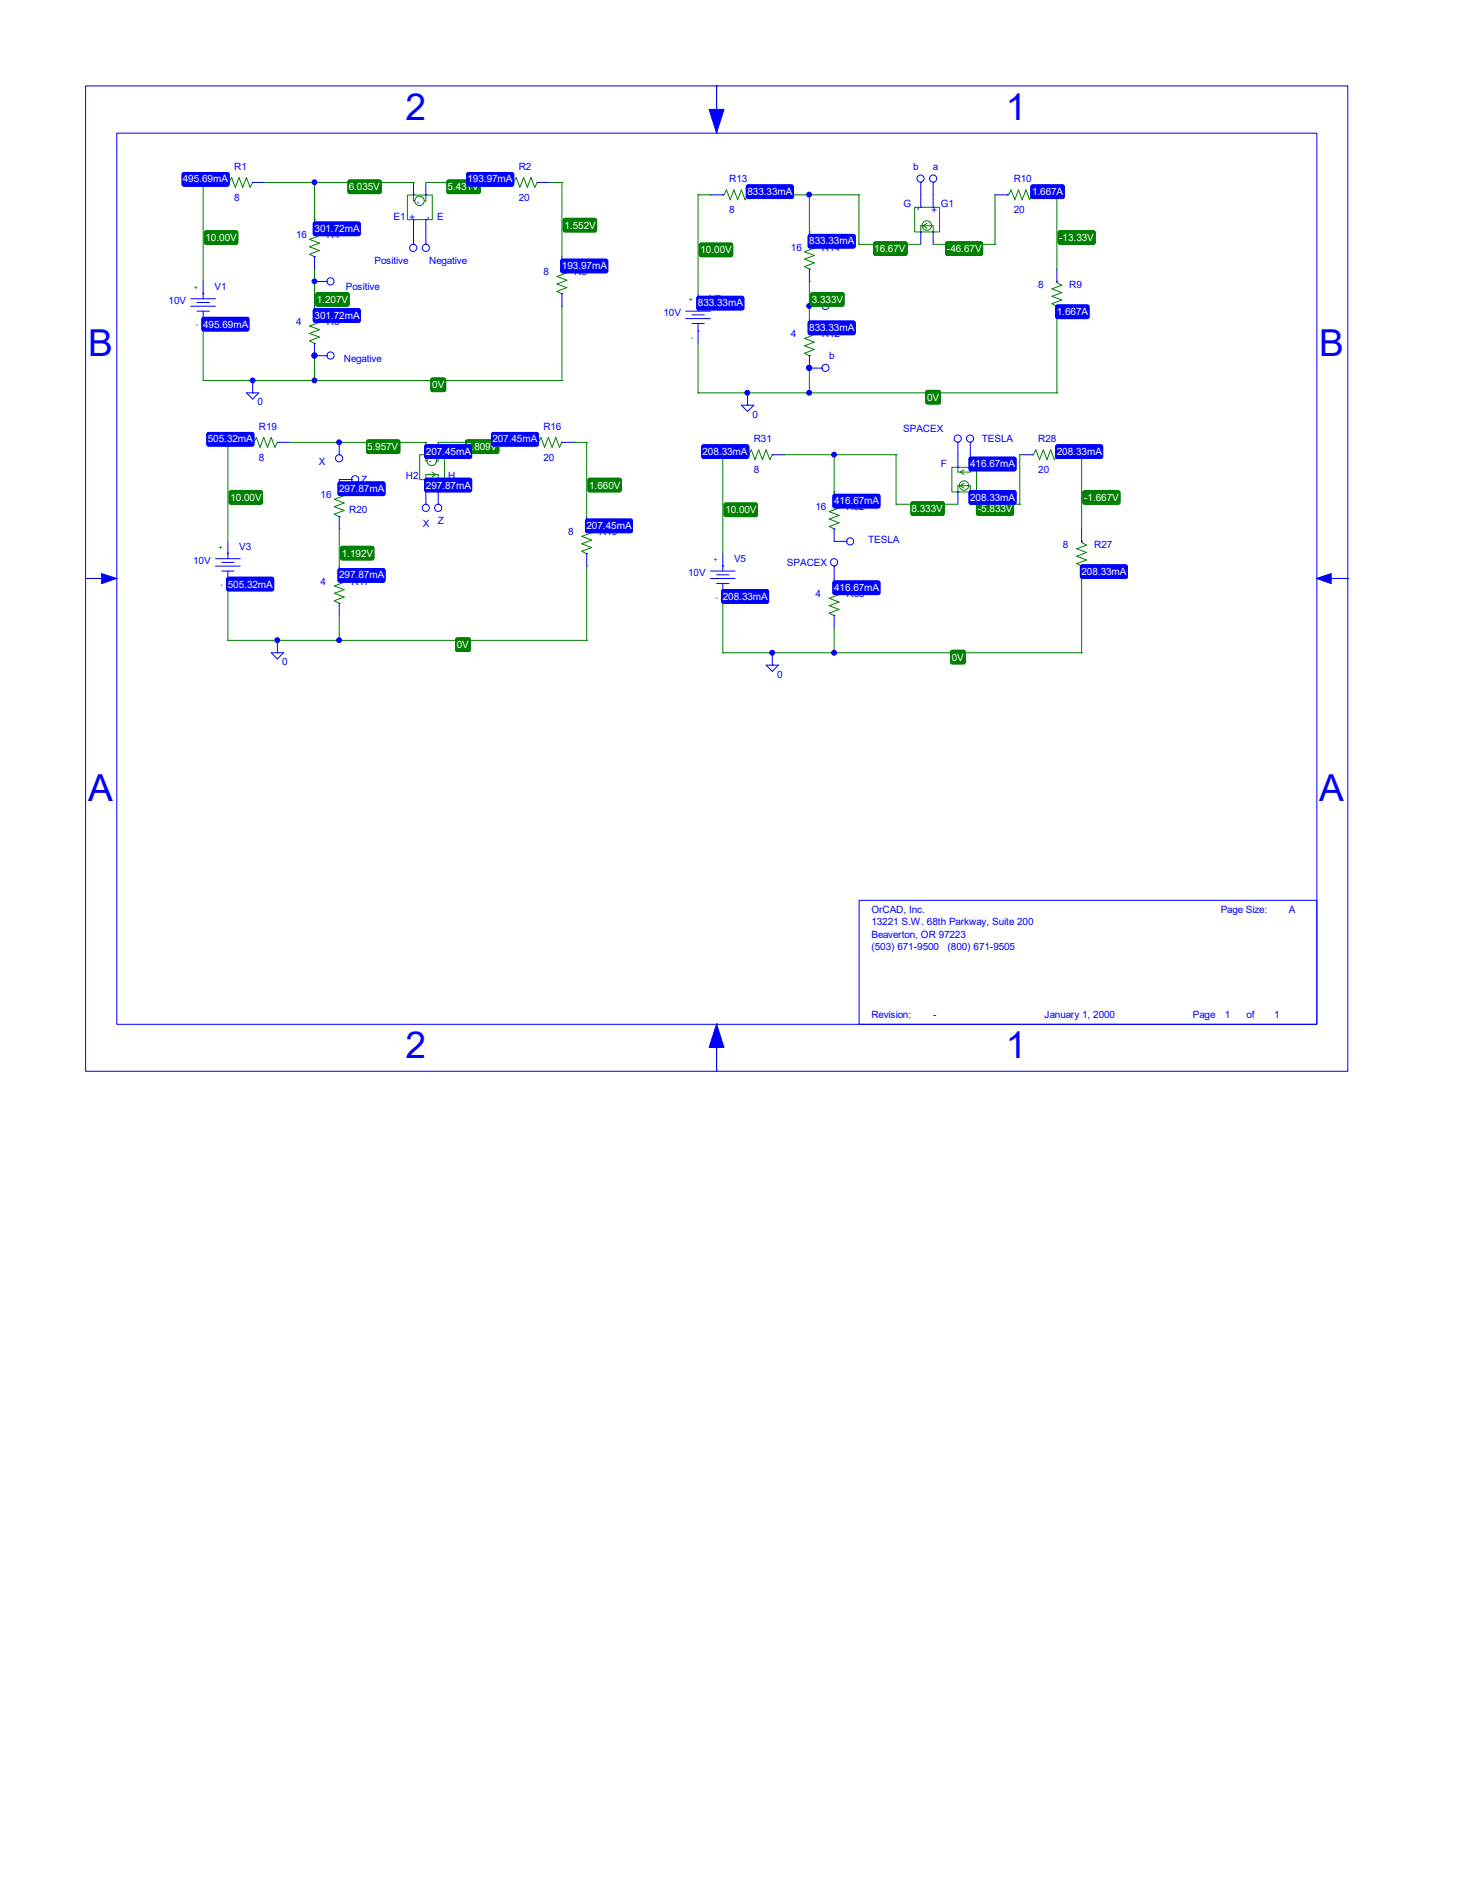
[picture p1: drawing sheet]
<svg xmlns="http://www.w3.org/2000/svg" width="216mm" height="279mm" viewBox="0 0 216 279" stroke-linecap="round" stroke-linejoin="round" font-family="sans-serif">
<g fill="none" stroke="#00f" stroke-width=".15">
<path d="M12.7 12.7h186.6v145.7h-186.6zM17.3 19.7h177.4v131.7h-177.4zM106 19.6h.1M106 12.7v7M106 12.7h.1M31.9 27h1.8M33.7 27h.1M37.4 27h.1M37.4 27h1.8M46.5 37.9h.1M46.5 34.3h.1M46.5 32.5v1.8"/>
<path d="M46.5 37.9v1.9M61.1 32.5h.1M61.1 28.8h.1M61.1 27v1.8M61.1 32.5v1.8M63 32.5h.1M63 28.8h.1M63 27v1.8M63 32.5v1.8M74 27h1.8M75.8 27h.1M79.4 27h.1"/>
<path d="M79.4 27h1.9M83.1 39.8h.1M83.1 37.9v1.9M105.1 28.8h1.8M106.9 28.8h.1M110.5 28.8h.1M110.5 28.8h1.9M119.7 39.8h.1M119.7 36.1h.1M119.7 34.3v1.8M119.7 39.8v1.8M136.2 30.6h.1"/>
<path d="M136.2 34.3h.1M136.2 28.8v1.8M136.2 34.3v1.8M138 30.6h.1M138 34.3h.1M138 28.8v1.8M138 34.3v1.8M147.1 28.8h1.9M149 28.8h.1M152.6 28.8h.1M152.6 28.8h1.9M156.3 39.8v1.8"/>
<path d="M28.2 45.3h3.7M28.2 44.2h3.7M29.1 44.7h1.9M29.1 46h1.9M30 43.4h.1M30 47.1h.1M30 41.6v2.6M30 46v2.9M36.4 58.1h1.9l-.9 .9zM37.4 58.1h.1M37.4 56.2v1.9M46.5 50.8h.1"/>
<path d="M46.5 47.1h.1M46.5 45.3v1.8M46.5 50.8v1.8M83.1 43.4h.1M83.1 43.4v1.9M101.4 46h3.7M101.4 47.1h3.7M102.3 46.5h1.8M102.3 47.8h1.8M103.2 45.3h.1M103.2 48.9h.1M103.2 43.4v2.6"/>
<path d="M103.2 47.8v3M109.6 59.9h1.9l-1 .9zM110.5 59.9h.1M110.5 58.1v1.8M119.7 52.6h.1M119.7 48.9h.1M119.7 47.1v1.8M119.7 52.6v1.8M156.3 45.3h.1M156.3 41.6h.1M156.3 45.3v1.8M35.5 65.4h1.9"/>
<path d="M37.4 65.4h.1M41 65.4h.1M41 65.4h1.8M50.2 76.4h.1M50.2 72.7h.1M50.2 70.9v1.8M50.2 76.4v1.8M63 70.9h.1M63 67.2h.1M63 65.4v1.8M63 70.9v1.8M64.8 70.9h.1"/>
<path d="M64.8 67.2h.1M64.8 65.4v1.8M64.8 70.9v1.8M77.6 65.4h1.8M79.4 65.4h.1M83.1 65.4h.1M83.1 65.4h1.8M86.8 78.2h.1M86.8 76.4v1.8M108.7 67.2h1.8M110.5 67.2h.1M114.2 67.2h.1"/>
<path d="M114.2 67.2h1.8M123.4 78.2h.1M123.4 74.5h.1M123.4 72.7v1.8M123.4 78.2v1.8M141.6 69.1h.1M141.6 72.7h.1M141.6 67.2v1.9M141.6 72.7v1.8M143.5 69.1h.1M143.5 72.7h.1M143.5 67.2v1.9"/>
<path d="M143.5 72.7v1.8M150.8 67.2h1.8M152.6 67.2h.1M156.3 67.2h.1M156.3 67.2h1.8M159.9 78.2v1.8M12.7 85.5h.1M12.7 85.5h4.5M17.2 85.5h.1M31.9 83.7h3.6M31.9 82.6h3.6M32.8 83.1h1.8"/>
<path d="M32.8 84.4h1.8M33.7 81.9h.1M33.7 85.5h.1M33.7 80v2.6M33.7 84.4v2.9M40.1 96.5h1.8l-.9 .9zM41 96.5h.1M41 94.7v1.8M50.2 89.2h.1M50.2 85.5h.1M50.2 83.7v1.8M50.2 89.2v1.8"/>
<path d="M86.8 81.9h.1M86.8 81.9v1.8M105.1 85.5h3.6M105.1 84.4h3.6M106 85h1.8M106 86.3h1.8M106.9 83.7h.1M106.9 87.3h.1M106.9 81.9v2.5M106.9 86.3v2.9M113.3 98.3h1.8l-.9 .9zM114.2 98.3h.1"/>
<path d="M114.2 96.5v1.8M123.4 91h.1M123.4 87.3h.1M123.4 85.5v1.8M123.4 91v1.8M159.9 83.7h.1M159.9 80h.1M159.9 83.7v1.8M194.7 85.5h.1M194.7 85.5h4.6M199.3 85.5h.1M106 151.4h.1"/>
<path d="M106 151.4v6.9M106 158.3h.1"/>
<circle cx="61.1" cy="36.6" r=".53"/>
</g>
<g fill="#00f" stroke="#00f" stroke-width=".15">
<path d="M104.9 16.2h2.2l-1.1 3.4z"/>
<path d="M106 151.4l1.1 3.5h-2.2z"/>
<path d="M15 84.8l2.2 .7-2.2 .8z"/>
<path d="M194.7 85.5l2.1-.7v1.5z"/>
<path d="M30 47l6.5-.1 .3 .3v1.5l-.3 .2h-6.4l-.2-.2v-1.5z" fill-rule="evenodd"/>
<path d="M27.1 25.5h6.5l.3 .3v1.4l-.3 .3h-6.4l-.3-.3v-1.4z" fill-rule="evenodd"/>
<path d="M46.5 32.9l6.5-.1 .3 .3v1.5l-.3 .2h-6.4l-.3-.2v-1.5z" fill-rule="evenodd"/>
<path d="M83.1 38.4l6.5-.1 .3 .3v1.4l-.3 .3h-6.4l-.3-.3v-1.4z" fill-rule="evenodd"/>
<path d="M110.5 27.4l6.5-.1 .3 .3v1.5l-.3 .2h-6.4l-.2-.2v-1.5z" fill-rule="evenodd"/>
<path d="M103.2 43.8h6.5l.3 .3v1.4l-.3 .3h-6.4l-.3-.3v-1.4z" fill-rule="evenodd"/>
<path d="M119.6 34.7h6.6l.3 .2v1.5l-.3 .3h-6.4l-.3-.3v-1.5z" fill-rule="evenodd"/>
<path d="M156.2 45.1h4.7l.1 .3v1.6l-.2 .1h-4.6l-.1-.3v-1.4z" fill-rule="evenodd"/>
<path d="M30.7 64l6.6-.1 .2 .3v1.5l-.2 .2h-6.4l-.3-.2v-1.5z" fill-rule="evenodd"/>
<path d="M33.7 85.4l6.5-.1 .3 .3v1.5l-.3 .2h-6.4l-.3-.2v-1.5z" fill-rule="evenodd"/>
<path d="M50.1 84.1h6.6l.2 .2v1.5l-.2 .3h-6.4l-.3-.3v-1.5z" fill-rule="evenodd"/>
<path d="M86.7 76.8l6.6-.1 .2 .3v1.5l-.2 .2h-6.4l-.3-.2v-1.5z" fill-rule="evenodd"/>
<path d="M103.9 65.8h6.6l.2 .2v1.5l-.2 .3h-6.4l-.3-.3v-1.5z" fill-rule="evenodd"/>
<path d="M106.8 87.2h6.6l.3 .2v1.5l-.3 .3h-6.4l-.3-.3v-1.5z" fill-rule="evenodd"/>
<path d="M159.9 83.5h6.5l.3 .3v1.4l-.3 .3h-6.4l-.2-.3v-1.4z" fill-rule="evenodd"/>
<path d="M69.1 25.5h6.6l.3 .3v1.4l-.3 .3h-6.4l-.3-.3v-1.4z" fill-rule="evenodd"/>
<path d="M152.6 27.4h4.6l.2 .2-.1 1.6-.2 .2-4.5-.1-.2-.2v-1.5z" fill-rule="evenodd"/>
<path d="M119.6 47.5h6.6l.3 .2v1.5l-.3 .3h-6.4l-.3-.3v-1.5z" fill-rule="evenodd"/>
<path d="M72.8 64l6.5-.1 .3 .3v1.5l-.3 .2h-6.4l-.2-.2v-1.5z" fill-rule="evenodd"/>
<path d="M50.1 71.3l6.6-.1 .2 .3v1.5l-.2 .3h-6.4l-.3-.3v-1.5z" fill-rule="evenodd"/>
<path d="M156.2 65.8h6.6l.3 .2v1.5l-.3 .3h-6.4l-.3-.3v-1.5z" fill-rule="evenodd"/>
<path d="M123.3 73.1h6.5l.3 .3v1.4l-.3 .3h-6.4l-.2-.3v-1.4z" fill-rule="evenodd"/>
<path d="M123.3 85.9h6.5l.3 .3v1.4l-.3 .3h-6.4l-.2-.3v-1.4z" fill-rule="evenodd"/>
<path d="M143.4 67.6h6.6l.2 .3v1.4l-.2 .3h-6.4l-.3-.3v-1.4z" fill-rule="evenodd"/>
<path d="M143.4 72.6l6.6-.1 .2 .3v1.5l-.2 .2h-6.4l-.3-.2v-1.5z" fill-rule="evenodd"/>
<path d="M62.9 70.7h6.6l.2 .3v1.4l-.2 .3h-6.4l-.3-.3v-1.4z" fill-rule="evenodd"/>
<path d="M62.9 65.8h6.6l.2 .2v1.5l-.2 .3h-6.4l-.3-.3v-1.5z" fill-rule="evenodd"/>
<path d="M46.5 45.7l6.5-.1 .3 .3v1.5l-.3 .2h-6.4l-.3-.2v-1.5z" fill-rule="evenodd"/>
</g>
<g fill="none" stroke="#008000" stroke-width=".15">
<path d="M33.7 27h.2l.3-.8 .6 1.5 .5-1.5 .6 1.5 .5-1.5 .6 1.5 .4-.7M46.5 34.3v.2l.7 .3-1.4 .6 1.4 .5-1.4 .6 1.4 .5-1.4 .6 .7 .3M60.2 28.8h3.7v3.7h-3.7zM61.1 28.8v.9h.2M63 28.8v.9h-.2M75.8 27h.2l.3-.8 .6 1.5 .5-1.5 .6 1.5 .5-1.5 .6 1.5 .3-.7M83.1 39.8v.2l.7 .3-1.4 .6 1.4 .5-1.4 .6 1.4 .5-1.4 .6 .7 .3M106.9 28.8h.2l.3-.7 .6 1.4 .5-1.4 .6 1.4 .5-1.4 .6 1.4 .3-.7M119.7 36.1v.2l.7 .4-1.4 .5 1.4 .6-1.4 .5 1.4 .6-1.4 .5 .7 .4M135.3 30.6h3.6v3.7h-3.6zM136.2 34.3v-.9h1.8v.9M137.1 33l-.6 .4 .6 .3"/>
<path d="M149 28.8h.2l.3-.7 .6 1.4 .5-1.4 .6 1.4 .5-1.4 .6 1.4 .3-.7M46.5 47.1v.2l.7 .3-1.4 .6 1.4 .5-1.4 .6 1.4 .5-1.4 .6 .7 .4M119.7 48.9v.2l.7 .4-1.4 .5 1.4 .6-1.4 .5 1.4 .6-1.4 .5 .7 .4M156.3 41.6v.2l.7 .4-1.4 .5 1.4 .6-1.4 .5 1.4 .6-1.4 .5 .7 .4M37.4 65.4h.1l.4-.7 .6 1.4 .5-1.4 .6 1.4 .5-1.4 .6 1.4 .3-.7M50.2 72.7v.2l.7 .4-1.5 .5 1.5 .6-1.5 .5 1.5 .6-1.5 .5 .8 .4M62.1 67.2h3.6v3.7h-3.6zM63 67.2v.9h.2M63 70.9v-.7h1.8v.7M63.9 69.8l.5 .4-.5 .3M64.8 67.2v.9h-.2M79.4 65.4h.2l.4-.7 .5 1.4 .6-1.4 .5 1.4 .6-1.4 .5 1.4 .4-.7"/>
<path d="M86.8 78.2v.2l.7 .4-1.5 .5 1.5 .5-1.5 .6 1.5 .5-1.5 .6 .8 .4M110.5 67.2h.2l.4-.7 .5 1.5 .6-1.5 .5 1.5 .6-1.5 .5 1.5 .4-.8M123.4 74.5v.2l.7 .4-1.5 .5 1.5 .6-1.5 .5 1.5 .6-1.5 .5 .8 .4M140.8 69.1h3.6v3.6h-3.6zM141.6 69.1v.7h1.9v-.7M141.6 72.7v-.9h1.9v.9M142.6 71.4l-.6 .4 .6 .4M142.6 69.4l-.6 .4 .6 .4M152.6 67.2h.2l.4-.7 .5 1.5 .6-1.5 .5 1.5 .6-1.5 .5 1.5 .4-.8M50.2 85.5v.2l.7 .4-1.5 .5 1.5 .6-1.5 .5 1.5 .6-1.5 .5 .8 .4M123.4 87.3v.2l.7 .4-1.5 .5 1.5 .6-1.5 .5 1.5 .6-1.5 .5 .8 .4M159.9 80v.2l.8 .4-1.5 .5 1.5 .6-1.5 .5 1.5 .6-1.5 .5 .7 .4"/>
<circle cx="62" cy="29.7" r=".7"/>
<circle cx="137.1" cy="33.3" r=".7"/>
<circle cx="63.9" cy="68.1" r=".7"/>
<circle cx="142.6" cy="71.8" r=".7"/>
</g>
<g fill="none" stroke="#00f" stroke-width=".15">
<path d="M61.1 36.1h.1M61.1 34.3v1.8"/>
<circle cx="63" cy="36.6" r=".53"/>
</g>
<g fill="none" stroke="#00f" stroke-width=".15">
<path d="M63 36.1h.1M63 34.3v1.8"/>
<circle cx="48.9" cy="41.6" r=".53"/>
</g>
<g fill="none" stroke="#00f" stroke-width=".15">
<path d="M46.5 41.6h1.8M48.3 41.6h.1"/>
<circle cx="122.1" cy="45.2" r=".53"/>
</g>
<g fill="none" stroke="#00f" stroke-width=".15">
<path d="M119.7 45.3h1.8M121.5 45.3h.1"/>
<circle cx="138" cy="26.4" r=".53"/>
</g>
<g fill="none" stroke="#00f" stroke-width=".15">
<path d="M138 27h.1M138 27v1.8"/>
<circle cx="136.1" cy="26.4" r=".53"/>
</g>
<g fill="none" stroke="#00f" stroke-width=".15">
<path d="M136.2 27h.1M136.2 27v1.8"/>
<circle cx="122.1" cy="54.4" r=".53"/>
</g>
<g fill="none" stroke="#00f" stroke-width=".15">
<path d="M119.7 54.4h1.8M121.5 54.4h.1"/>
<circle cx="63" cy="75.1" r=".53"/>
</g>
<g fill="none" stroke="#00f" stroke-width=".15">
<path d="M63 74.5h.1M63 72.7v1.8"/>
<circle cx="64.8" cy="75.1" r=".53"/>
</g>
<g fill="none" stroke="#00f" stroke-width=".15">
<path d="M64.8 74.5h.1M64.8 72.7v1.8"/>
<circle cx="52.5" cy="70.8" r=".53"/>
</g>
<g fill="none" stroke="#00f" stroke-width=".15">
<path d="M50.2 70.9h1.8M52 70.9h.1"/>
<circle cx="50.1" cy="67.8" r=".53"/>
</g>
<g fill="none" stroke="#00f" stroke-width=".15">
<path d="M50.2 67.2h.1M50.2 65.4v1.8"/>
<circle cx="143.4" cy="64.8" r=".53"/>
</g>
<g fill="none" stroke="#00f" stroke-width=".15">
<path d="M143.5 65.4h.1M143.5 65.4v1.8"/>
<circle cx="141.6" cy="64.8" r=".53"/>
</g>
<g fill="none" stroke="#00f" stroke-width=".15">
<path d="M141.6 65.4h.1M141.6 65.4v1.8"/>
<circle cx="125.7" cy="80" r=".53"/>
</g>
<g fill="none" stroke="#00f" stroke-width=".15">
<path d="M123.4 80h1.8M125.2 80h.1"/>
<circle cx="123.3" cy="83.1" r=".53"/>
</g>
<g fill="none" stroke="#00f" stroke-width=".15">
<path d="M123.4 83.7h.1M123.4 83.7v1.8"/>
<circle cx="48.9" cy="52.6" r=".53"/>
</g>
<path d="M46.5 52.6h1.8M48.3 52.6h.1M127 133.1h67.7v18.3h-67.7z" fill="none" stroke="#00f" stroke-width=".15"/>
<g fill="none" stroke="#008000" stroke-width=".15">
<path d="M30 27h.1M30 27h1.9M30 27v14.6M31.9 27h.1M39.2 27h21.9M46.5 32.5h.1M46.5 27h.1M46.5 39.8h.1M46.5 27v5.5M46.5 39.8v5.5M61.1 27h.1M63 27h11"/>
<path d="M74 27h.1M81.3 27h.1M81.3 27h1.8M83.1 27h.1M83.1 27v10.9M103.2 28.8h.1M103.2 28.8v14.6M103.2 28.8h1.9M105.1 28.8h.1M112.4 28.8h14.6M119.7 28.8h.1M119.7 34.3h.1"/>
<path d="M119.7 28.8v5.5M127 28.8h.1M127 36.1h.1M127 36.1h9.2M127 28.8v7.3M138 36.1h9.1M147.1 28.8h.1M147.1 36.1h.1M147.1 28.8v7.3M154.5 28.8h.1M154.5 28.8h1.8M156.3 28.8h.1"/>
<path d="M156.3 28.8v11M30 56.2h.1M30 48.9v7.3M30 56.2h53.1M37.4 56.2h.1M46.5 41.6h.1M46.5 56.2h.1M46.5 52.6v3.6M83.1 56.2h.1M83.1 45.3h.1M83.1 45.3v10.9M103.2 58.1h.1"/>
<path d="M103.2 50.8v7.3M103.2 58.1h53.1M110.5 58.1h.1M119.7 45.3h.1M119.7 41.6h.1M119.7 58.1h.1M119.7 41.6v5.5M119.7 54.4v3.7M156.3 47.1h.1M156.3 58.1h.1M156.3 47.1v11M33.7 65.4h.1"/>
<path d="M33.7 65.4v14.6M33.7 65.4h1.8M35.5 65.4h.1M42.8 65.4h20.2M50.2 78.2h.1M50.2 65.4h.1M50.2 78.2v5.5M63 65.4h.1M64.8 65.4h12.8M77.6 65.4h.1M84.9 65.4h.1M84.9 65.4h1.9"/>
<path d="M86.8 65.4h.1M86.8 65.4v11M106.9 67.2h.1M106.9 67.2v14.7M106.9 67.2h1.8M108.7 67.2h.1M116 67.2h16.5M123.4 67.2h.1M123.4 72.7h.1M123.4 67.2v5.5M132.5 67.2h.1M132.5 74.5h.1"/>
<path d="M132.5 74.5h9.1M132.5 67.2v7.3M143.5 74.5h7.3M150.8 67.2h.1M150.8 74.5h.1M150.8 67.2v7.3M158.1 67.2h.1M158.1 67.2h1.8M159.9 67.2h.1M159.9 67.2v11M33.7 94.7h.1M33.7 87.3v7.4"/>
<path d="M33.7 94.7h53.1M41 94.7h.1M50.2 94.7h.1M50.2 91v3.7M86.8 83.7h.1M86.8 94.7h.1M86.8 83.7v11M106.9 96.5h.1M106.9 89.2v7.3M106.9 96.5h53M114.2 96.5h.1M123.4 96.5h.1"/>
<path d="M123.4 92.8v3.7M159.9 85.5h.1M159.9 96.5h.1M159.9 85.5v11"/>
</g>
<g fill="#008000" stroke="#008000" stroke-width=".15">
<path d="M83.4 32.3h4.7l.1 .3v1.6l-.3 .1h-4.5l-.1-.3v-1.4z" fill-rule="evenodd"/>
<path d="M30.4 34.1h4.6l.2 .3-.1 1.6-.2 .1h-4.5l-.2-.3v-1.4z" fill-rule="evenodd"/>
<path d="M103.5 36h4.7l.1 .2v1.6l-.2 .1h-4.6l-.1-.2v-1.5z" fill-rule="evenodd"/>
<path d="M156.6 34.1h5.2l.2 .3-.1 1.6-.2 .1h-5.1l-.1-.3v-1.4z" fill-rule="evenodd"/>
<path d="M34 72.6h4.7l.1 .2v1.6l-.3 .1h-4.5l-.1-.2v-1.5z" fill-rule="evenodd"/>
<path d="M87.1 70.7h4.6l.2 .3-.1 1.6-.2 .1h-4.5l-.2-.3v-1.4z" fill-rule="evenodd"/>
<path d="M107.2 74.4h4.7l.1 .2v1.6l-.3 .2-4.5-.1-.1-.2v-1.5z" fill-rule="evenodd"/>
<path d="M160.3 72.6h5.2l.1 .2v1.6l-.3 .1h-5l-.2-.2v-1.5z" fill-rule="evenodd"/>
<path d="M140.7 96.2h1.9l.1 .2v1.6l-.2 .1h-1.8l-.1-.2v-1.5z" fill-rule="evenodd"/>
<path d="M67.5 94.3h1.9l.2 .3-.1 1.6-.2 .1h-1.8l-.1-.3v-1.4z" fill-rule="evenodd"/>
<path d="M50.5 80.8h4.7l.1 .2v1.6l-.3 .2-4.5-.1-.1-.2v-1.5z" fill-rule="evenodd"/>
<path d="M51.6 26.6h4.7l.1 .3v1.6l-.3 .1h-4.5l-.2-.3v-1.4z" fill-rule="evenodd"/>
<path d="M66.2 26.6h4.7l.1 .3v1.6l-.3 .1h-4.5l-.1-.3v-1.4z" fill-rule="evenodd"/>
<path d="M140 35.8h5.2l.1 .2v1.6l-.3 .2-5-.1-.2-.2v-1.5z" fill-rule="evenodd"/>
<path d="M129.3 35.8h4.7l.1 .2v1.6l-.2 .2-4.6-.1-.1-.2v-1.5z" fill-rule="evenodd"/>
<path d="M120 43.3h4.7l.1 .2v1.6l-.3 .2-4.5-.1-.1-.2v-1.5z" fill-rule="evenodd"/>
<path d="M137 57.7h2l.1 .3v1.6l-.3 .1h-1.8l-.1-.3v-1.4z" fill-rule="evenodd"/>
<path d="M69 65.1h4.6l.2 .2-.1 1.6-.2 .1h-4.5l-.2-.2v-1.5z" fill-rule="evenodd"/>
<path d="M54.3 65.1h4.7l.1 .2v1.6l-.2 .1h-4.6l-.1-.2v-1.5z" fill-rule="evenodd"/>
<path d="M144.5 74.2h5.2l.2 .3-.1 1.6-.2 .1h-5.1l-.1-.3v-1.4z" fill-rule="evenodd"/>
<path d="M134.8 74.2h4.7l.1 .3v1.6l-.2 .1h-4.6l-.1-.3v-1.4z" fill-rule="evenodd"/>
<path d="M46.8 43.3h4.7l.1 .2v1.6l-.2 .2-4.6-.1-.1-.2v-1.5z" fill-rule="evenodd"/>
<path d="M63.8 55.9h2l.1 .3v1.6l-.3 .1h-1.8l-.1-.3v-1.4z" fill-rule="evenodd"/>
<path d="M83.4 32.3h4.7l.1 .3v1.6l-.3 .1h-4.5l-.1-.3v-1.4z" fill-rule="evenodd"/>
<path d="M30.4 34.1h4.6l.2 .3-.1 1.6-.2 .1h-4.5l-.2-.3v-1.4z" fill-rule="evenodd"/>
<path d="M103.5 36h4.7l.1 .2v1.6l-.2 .1h-4.6l-.1-.2v-1.5z" fill-rule="evenodd"/>
<path d="M156.6 34.1h5.2l.2 .3-.1 1.6-.2 .1h-5.1l-.1-.3v-1.4z" fill-rule="evenodd"/>
<path d="M34 72.6h4.7l.1 .2v1.6l-.3 .1h-4.5l-.1-.2v-1.5z" fill-rule="evenodd"/>
<path d="M87.1 70.7h4.6l.2 .3-.1 1.6-.2 .1h-4.5l-.2-.3v-1.4z" fill-rule="evenodd"/>
<path d="M107.2 74.4h4.7l.1 .2v1.6l-.3 .2-4.5-.1-.1-.2v-1.5z" fill-rule="evenodd"/>
<path d="M160.3 72.6h5.2l.1 .2v1.6l-.3 .1h-5l-.2-.2v-1.5z" fill-rule="evenodd"/>
<path d="M140.7 96.2h1.9l.1 .2v1.6l-.2 .1h-1.8l-.1-.2v-1.5z" fill-rule="evenodd"/>
<path d="M67.5 94.3h1.9l.2 .3-.1 1.6-.2 .1h-1.8l-.1-.3v-1.4z" fill-rule="evenodd"/>
<path d="M50.5 80.8h4.7l.1 .2v1.6l-.3 .2-4.5-.1-.1-.2v-1.5z" fill-rule="evenodd"/>
<path d="M51.6 26.6h4.7l.1 .3v1.6l-.3 .1h-4.5l-.2-.3v-1.4z" fill-rule="evenodd"/>
<path d="M66.2 26.6h4.7l.1 .3v1.6l-.3 .1h-4.5l-.1-.3v-1.4z" fill-rule="evenodd"/>
<path d="M140 35.8h5.2l.1 .2v1.6l-.3 .2-5-.1-.2-.2v-1.5z" fill-rule="evenodd"/>
<path d="M129.3 35.8h4.7l.1 .2v1.6l-.2 .2-4.6-.1-.1-.2v-1.5z" fill-rule="evenodd"/>
<path d="M120 43.3h4.7l.1 .2v1.6l-.3 .2-4.5-.1-.1-.2v-1.5z" fill-rule="evenodd"/>
<path d="M137 57.7h2l.1 .3v1.6l-.3 .1h-1.8l-.1-.3v-1.4z" fill-rule="evenodd"/>
<path d="M69 65.1h4.6l.2 .2-.1 1.6-.2 .1h-4.5l-.2-.2v-1.5z" fill-rule="evenodd"/>
<path d="M54.3 65.1h4.7l.1 .2v1.6l-.2 .1h-4.6l-.1-.2v-1.5z" fill-rule="evenodd"/>
<path d="M144.5 74.2h5.2l.2 .3-.1 1.6-.2 .1h-5.1l-.1-.3v-1.4z" fill-rule="evenodd"/>
<path d="M134.8 74.2h4.7l.1 .3v1.6l-.2 .1h-4.6l-.1-.3v-1.4z" fill-rule="evenodd"/>
<path d="M46.8 43.3h4.7l.1 .2v1.6l-.2 .2-4.6-.1-.1-.2v-1.5z" fill-rule="evenodd"/>
<path d="M63.8 55.9h2l.1 .3v1.6l-.3 .1h-1.8l-.1-.3v-1.4z" fill-rule="evenodd"/>
</g>
<g fill="#00f" stroke="#00f" stroke-width=".15">
<path d="M30 47l6.5-.1 .3 .3v1.5l-.3 .2h-6.4l-.2-.2v-1.5z" fill-rule="evenodd"/>
<path d="M27.1 25.5h6.5l.3 .3v1.4l-.3 .3h-6.4l-.3-.3v-1.4z" fill-rule="evenodd"/>
<path d="M46.5 32.9l6.5-.1 .3 .3v1.5l-.3 .2h-6.4l-.3-.2v-1.5z" fill-rule="evenodd"/>
<path d="M83.1 38.4l6.5-.1 .3 .3v1.4l-.3 .3h-6.4l-.3-.3v-1.4z" fill-rule="evenodd"/>
<path d="M110.5 27.4l6.5-.1 .3 .3v1.5l-.3 .2h-6.4l-.2-.2v-1.5z" fill-rule="evenodd"/>
<path d="M103.2 43.8h6.5l.3 .3v1.4l-.3 .3h-6.4l-.3-.3v-1.4z" fill-rule="evenodd"/>
<path d="M119.6 34.7h6.6l.3 .2v1.5l-.3 .3h-6.4l-.3-.3v-1.5z" fill-rule="evenodd"/>
<path d="M156.2 45.1h4.7l.1 .3v1.6l-.2 .1h-4.6l-.1-.3v-1.4z" fill-rule="evenodd"/>
<path d="M30.7 64l6.6-.1 .2 .3v1.5l-.2 .2h-6.4l-.3-.2v-1.5z" fill-rule="evenodd"/>
<path d="M33.7 85.4l6.5-.1 .3 .3v1.5l-.3 .2h-6.4l-.3-.2v-1.5z" fill-rule="evenodd"/>
<path d="M50.1 84.1h6.6l.2 .2v1.5l-.2 .3h-6.4l-.3-.3v-1.5z" fill-rule="evenodd"/>
<path d="M86.7 76.8l6.6-.1 .2 .3v1.5l-.2 .2h-6.4l-.3-.2v-1.5z" fill-rule="evenodd"/>
<path d="M103.9 65.8h6.6l.2 .2v1.5l-.2 .3h-6.4l-.3-.3v-1.5z" fill-rule="evenodd"/>
<path d="M106.8 87.2h6.6l.3 .2v1.5l-.3 .3h-6.4l-.3-.3v-1.5z" fill-rule="evenodd"/>
<path d="M159.9 83.5h6.5l.3 .3v1.4l-.3 .3h-6.4l-.2-.3v-1.4z" fill-rule="evenodd"/>
<path d="M69.1 25.5h6.6l.3 .3v1.4l-.3 .3h-6.4l-.3-.3v-1.4z" fill-rule="evenodd"/>
<path d="M152.6 27.4h4.6l.2 .2-.1 1.6-.2 .2-4.5-.1-.2-.2v-1.5z" fill-rule="evenodd"/>
<path d="M119.6 47.5h6.6l.3 .2v1.5l-.3 .3h-6.4l-.3-.3v-1.5z" fill-rule="evenodd"/>
<path d="M72.8 64l6.5-.1 .3 .3v1.5l-.3 .2h-6.4l-.2-.2v-1.5z" fill-rule="evenodd"/>
<path d="M50.1 71.3l6.6-.1 .2 .3v1.5l-.2 .3h-6.4l-.3-.3v-1.5z" fill-rule="evenodd"/>
<path d="M156.2 65.8h6.6l.3 .2v1.5l-.3 .3h-6.4l-.3-.3v-1.5z" fill-rule="evenodd"/>
<path d="M123.3 73.1h6.5l.3 .3v1.4l-.3 .3h-6.4l-.2-.3v-1.4z" fill-rule="evenodd"/>
<path d="M123.3 85.9h6.5l.3 .3v1.4l-.3 .3h-6.4l-.2-.3v-1.4z" fill-rule="evenodd"/>
<path d="M143.4 67.6h6.6l.2 .3v1.4l-.2 .3h-6.4l-.3-.3v-1.4z" fill-rule="evenodd"/>
<path d="M143.4 72.6l6.6-.1 .2 .3v1.5l-.2 .2h-6.4l-.3-.2v-1.5z" fill-rule="evenodd"/>
<path d="M62.9 70.7h6.6l.2 .3v1.4l-.2 .3h-6.4l-.3-.3v-1.4z" fill-rule="evenodd"/>
<path d="M62.9 65.8h6.6l.2 .2v1.5l-.2 .3h-6.4l-.3-.3v-1.5z" fill-rule="evenodd"/>
<path d="M46.5 45.7l6.5-.1 .3 .3v1.5l-.3 .2h-6.4l-.3-.2v-1.5z" fill-rule="evenodd"/>
<circle cx="46.5" cy="52.6" r=".36"/>
<circle cx="37.4" cy="56.2" r=".36"/>
<circle cx="46.5" cy="56.2" r=".36"/>
<circle cx="119.7" cy="58.1" r=".36"/>
<circle cx="119.7" cy="54.4" r=".36"/>
<circle cx="110.5" cy="58.1" r=".36"/>
<circle cx="50.1" cy="94.6" r=".36"/>
<circle cx="41" cy="94.6" r=".36"/>
<circle cx="123.3" cy="96.5" r=".36"/>
<circle cx="114.2" cy="96.5" r=".36"/>
<circle cx="46.5" cy="26.9" r=".36"/>
<circle cx="46.5" cy="41.6" r=".36"/>
<circle cx="119.7" cy="28.8" r=".36"/>
<circle cx="119.7" cy="45.2" r=".36"/>
<circle cx="50.1" cy="65.4" r=".36"/>
<circle cx="123.3" cy="67.2" r=".36"/>
</g>
<g font-size="5.5" fill="#00f">
<text x="60" y="17.7">2</text>
<text x="148.7" y="17.7">1</text>
<text x="13" y="52.6">B</text>
<text x="195.1" y="52.6">B</text>
<text x="13" y="118.4">A</text>
<text x="195.1" y="118.4">A</text>
<text x="60" y="156.4">2</text>
<text x="148.7" y="156.4">1</text>
</g>
<g font-size="1.5" fill="#fff">
<text x="27.1" y="27">495.69mA</text>
<text x="51.6" y="28.2">6.035V</text>
<text x="66.2" y="28.2">5.431V</text>
<text x="69.1" y="27">193.97mA</text>
<text x="110.5" y="28.8">833.33mA</text>
<text x="152.6" y="28.8">1.667A</text>
<text x="30.4" y="35.6">10.00V</text>
<text x="46.5" y="34.3">301.72mA</text>
<text x="83.5" y="33.8">1.552V</text>
<text x="156.6" y="35.6">-13.33V</text>
<text x="83.1" y="39.8">193.97mA</text>
<text x="103.6" y="37.5">10.00V</text>
<text x="119.7" y="36.1">833.33mA</text>
<text x="129.3" y="37.3">16.67V</text>
<text x="140" y="37.3">-46.67V</text>
<text x="46.5" y="47.1">301.72mA</text>
<text x="46.9" y="44.8">1.207V</text>
<text x="103.2" y="45.3">833.33mA</text>
<text x="120.1" y="44.8">3.333V</text>
<text x="156.3" y="46.6">1.667A</text>
<text x="30.1" y="48.5">495.69mA</text>
<text x="119.7" y="48.9">833.33mA</text>
<text x="63.9" y="57.4">0V</text>
<text x="137.1" y="59.3">0V</text>
<text x="30.7" y="65.4">505.32mA</text>
<text x="72.8" y="65.4">207.45mA</text>
<text x="54.3" y="66.5">5.957V</text>
<text x="63" y="67.2">207.45mA</text>
<text x="68.9" y="66.5">5.809V</text>
<text x="103.9" y="67.2">208.33mA</text>
<text x="143.5" y="69">416.67mA</text>
<text x="156.3" y="67.2">208.33mA</text>
<text x="34.1" y="74.1">10.00V</text>
<text x="50.2" y="72.7">297.87mA</text>
<text x="63" y="72.2">297.87mA</text>
<text x="87.1" y="72.2">1.660V</text>
<text x="107.3" y="75.9">10.00V</text>
<text x="123.4" y="74.5">416.67mA</text>
<text x="134.8" y="75.7">8.333V</text>
<text x="143.5" y="74.1">208.33mA</text>
<text x="144.6" y="75.7">-5.833V</text>
<text x="160.3" y="74.1">-1.667V</text>
<text x="50.5" y="82.3">1.192V</text>
<text x="86.7" y="78.2">207.45mA</text>
<text x="33.7" y="86.9">505.32mA</text>
<text x="50.2" y="85.5">297.87mA</text>
<text x="106.9" y="88.7">208.33mA</text>
<text x="123.4" y="87.3">416.67mA</text>
<text x="159.9" y="85">208.33mA</text>
<text x="67.6" y="95.8">0V</text>
<text x="140.8" y="97.7">0V</text>
</g>
<g font-size="1.5" fill="#00f">
<text x="34.6" y="29.7">8</text>
<text x="34.6" y="25.1">R1</text>
<text x="76.7" y="25.1">R2</text>
<text x="76.7" y="29.7">20</text>
<text x="107.8" y="27">R13</text>
<text x="135" y="25.1">b</text>
<text x="138" y="25.1">a</text>
<text x="149.9" y="27">R10</text>
<text x="43.8" y="35.2">16</text>
<text x="48.3" y="35.2">R4</text>
<text x="58.2" y="32.5">E1</text>
<text x="61.5" y="32.5" transform="rotate(-90 61.5 32.5)">+</text>
<text x="63.7" y="32.5" transform="rotate(-90 63.7 32.5)">-</text>
<text x="64.6" y="32.5">E</text>
<text x="107.8" y="31.5">8</text>
<text x="133.6" y="30.6">G</text>
<text x="135.4" y="30.7" transform="rotate(90 135.4 30.7)">-</text>
<text x="137.6" y="30.7" transform="rotate(90 137.6 30.7)">+</text>
<text x="139.1" y="30.6">G1</text>
<text x="149.9" y="31.5">20</text>
<text x="55.4" y="39">Positive</text>
<text x="63.5" y="39">Negative</text>
<text x="80.3" y="40.7">8</text>
<text x="84.9" y="40.7">R8</text>
<text x="117" y="37">16</text>
<text x="121.5" y="37">R14</text>
<text x="24.9" y="44.9">10V</text>
<text x="31.7" y="42.9">V1</text>
<text x="51.1" y="42.9">Positive</text>
<text x="98.1" y="46.7">10V</text>
<text x="104.9" y="44.7">V2</text>
<text x="122.6" y="44">a</text>
<text x="153.5" y="42.5">8</text>
<text x="158.1" y="42.5">R9</text>
<text x="43.8" y="48">4</text>
<text x="48.3" y="48">R6</text>
<text x="50.8" y="53.5">Negative</text>
<text x="117" y="49.8">4</text>
<text x="121.5" y="49.8">R12</text>
<text x="122.6" y="53.1">b</text>
<text x="38.1" y="59.9">0</text>
<text x="38.3" y="63.6">R19</text>
<text x="80.3" y="63.6">R16</text>
<text x="111.3" y="61.7">0</text>
<text x="111.5" y="65.4">R31</text>
<text x="133.6" y="63.9">SPACEX</text>
<text x="145.2" y="65.4">TESLA</text>
<text x="153.5" y="65.4">R28</text>
<text x="38.3" y="68.2">8</text>
<text x="47.2" y="68.7">X</text>
<text x="53.4" y="71.4">Z</text>
<text x="60" y="70.9">H2</text>
<text x="66.3" y="70.9">H</text>
<text x="80.3" y="68.2">20</text>
<text x="111.5" y="70">8</text>
<text x="139.1" y="69">F</text>
<text x="144.6" y="69">F1</text>
<text x="153.5" y="70">20</text>
<text x="47.4" y="73.6">16</text>
<text x="51.6" y="75.8">R20</text>
<text x="62.5" y="77.9">X</text>
<text x="64.7" y="77.5">Z</text>
<text x="120.6" y="75.4">16</text>
<text x="125.2" y="75.4">R32</text>
<text x="28.6" y="83.3">10V</text>
<text x="35.4" y="81.3">V3</text>
<text x="84" y="79.1">8</text>
<text x="88.6" y="79.1">R15</text>
<text x="108.5" y="83.1">V5</text>
<text x="116.4" y="83.7">SPACEX</text>
<text x="128.4" y="80.2">TESLA</text>
<text x="157.2" y="80.9">8</text>
<text x="161.8" y="80.9">R27</text>
<text x="47.4" y="86.4">4</text>
<text x="52" y="86.4">R17</text>
<text x="101.8" y="85.2">10V</text>
<text x="120.6" y="88.3">4</text>
<text x="125.2" y="88.3">R30</text>
<text x="41.7" y="98.3">0</text>
<text x="114.9" y="100.2">0</text>
<text x="128.9" y="134.9">OrCAD, Inc.</text>
<text x="128.9" y="136.7">13221 S.W. 68th Parkway, Suite 200</text>
<text x="180.5" y="134.9">Page Size:</text>
<text x="190.6" y="134.9">A</text>
<text x="128.9" y="138.6">Beaverton, OR 97223</text>
<text x="128.9" y="140.4">(503) 671-9500</text>
<text x="140.1" y="140.4">(800) 671-9505</text>
<text x="128.9" y="150.5">Revision:</text>
<text x="138" y="150.5">-</text>
<text x="154.5" y="150.5">January 1, 2000</text>
<text x="176.4" y="150.5">Page</text>
<text x="181.1" y="150.5">1</text>
<text x="184.3" y="150.5">of</text>
<text x="188.4" y="150.5">1</text>
</g>
<g font-size="1.1" fill="#008000">
<text x="28.7" y="42.9">+</text>
<text x="101.9" y="44.7">+</text>
<text x="29" y="48.4">-</text>
<text x="102.2" y="50.2">-</text>
<text x="32.3" y="81.3">+</text>
<text x="105.5" y="83.1">+</text>
<text x="32.6" y="86.8">-</text>
<text x="105.8" y="88.6">-</text>
</g>
<g font-size=".7" fill="#00f">
<text x="62.1" y="30.1" transform="rotate(-90 62.1 30.1)">+</text>
<text x="62.8" y="30.1" transform="rotate(-90 62.8 30.1)">-</text>
<text x="63.9" y="68.5" transform="rotate(-90 63.9 68.5)">+</text>
<text x="64.6" y="68.5" transform="rotate(-90 64.6 68.5)">-</text>
</g>
</svg>
